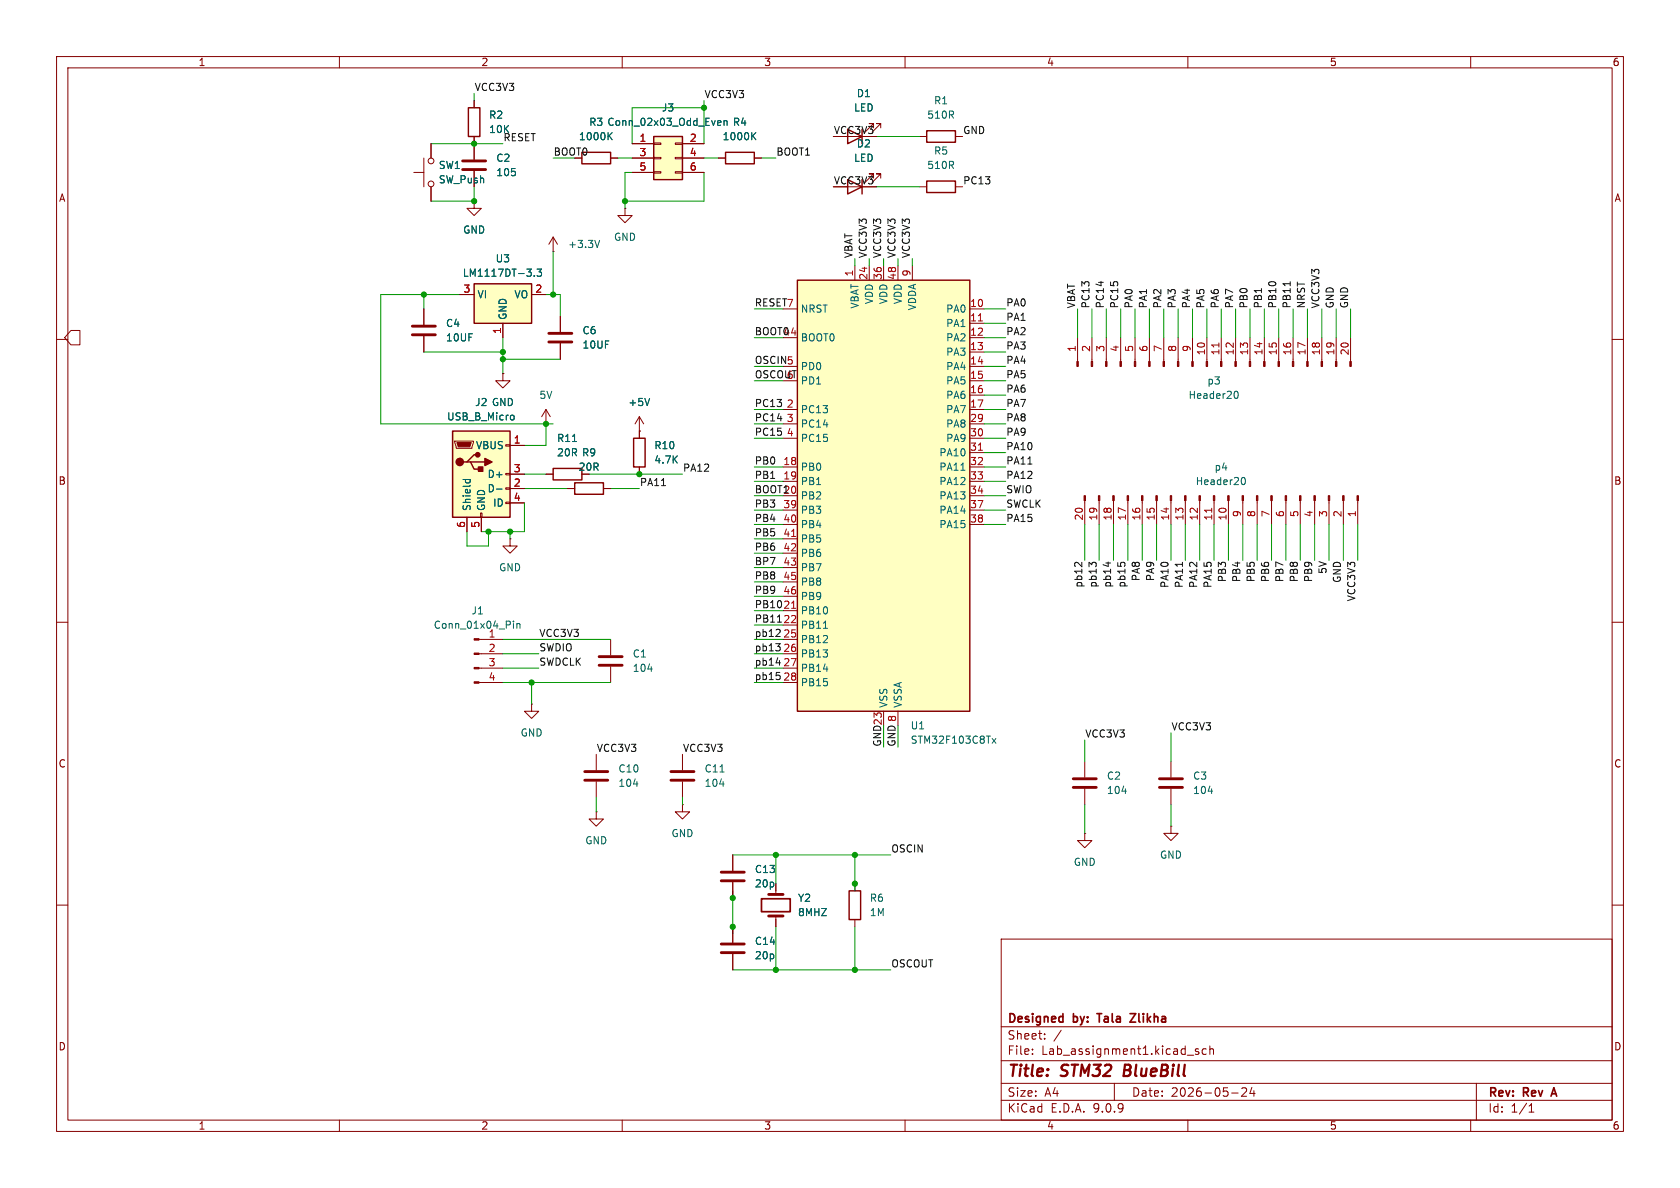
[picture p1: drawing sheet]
<svg xmlns="http://www.w3.org/2000/svg" width="297mm" height="210mm" viewBox="0 0 297 210" stroke-linecap="round" stroke-linejoin="round" font-family="sans-serif">
<g fill="none" stroke="#840000" stroke-width=".18">
<path d="M10 10h277v190h-277zM12 12h273v186h-273zM60 10v2M110 10v2M160 10v2M210 10v2M260 10v2M10 60h2M285 60h2M10 110h2M285 110h2M10 160h2"/>
<path d="M177 166h108v32h-108zM285 160h2M60 198v2M110 198v2M160 198v2M177 194.5h108M177 191.5h108M177 187.5h108M177 181.5h108M182.5 186.3v.1M182.5 185.5v.1M184.7 183.6v.1"/>
<path d="M184.7 182.8v.1M187.6 182.1l-1.3 2M197 191.5v3M210 198v2M211.9 185.5l-.4-.1-.2 .2 .1 .2 .5 .2v.3h-.6M213.2 185.5l-.4-.1-.3 .3v.4l.2 .2h.5M213.9 185.5l.2-.1 .4 .1v.9M213.9 184.9v1.5M217.7 193.2h1.2M219.5 192.4l.6-.1 .2 .1 .1 .3-.9 1.1h.9M221.3 192.2l-.3 1.1h.9M221.7 192.8v1"/>
<path d="M260 198v2M261 191.5v6.5M270.3 196.6h.9M270.3 195.5l.4-.4v1.5"/>
</g>
<path d="M193.9 179.2h.9M199.8 179.2h1l-1 1.5h1M274.3 193.4h.8M274.7 192.3l-.5 1.5" fill="none" stroke="#840000" stroke-width=".3"/>
<path d="M198.9 188.2l-.3 2h.8" fill="none" stroke="#840000" stroke-width=".4"/>
<path d="M80 76.2h10.2v15.2h-10.2z" fill="#ffffc2"/>
<path d="M80 76.2h10.2v15.2h-10.2zM82.5 81.7h.7l.6 1.2h1.3M83.2 81.7h2.5M84.5 80.4h-.7l-1.3 1.3h-.6" fill="none" stroke="#840000" stroke-width=".25"/>
<path d="M80.4 78h3.3v.2l-.3 1h-2.8zM89.4 78.6h.8v.3h-.8zM90.2 78.7h2.5M82.5 91.4v2.6M85 90.7h.2v.7h-.2zM85.1 91.4v2.6M89.4 83.7h.8v.2h-.8zM89.4 86.2h.8v.3h-.8zM89.4 88.8h.8v.2h-.8zM90.2 83.8h2.5M90.2 86.4h2.5M90.2 88.9h2.5" fill="none" stroke="#840000" stroke-width=".18"/>
<path d="M80.8 78.2h2.5l-.2 .8h-2.1z" fill="#840000" stroke="#840000" stroke-width=".18"/>
<g fill="#840000" stroke="#840000" stroke-width=".25">
<path d="M84.6 82.6h.7v.7h-.7z"/>
<path d="M85.7 81l1.3 .7-1.3 .6z"/>
<circle cx="81.3" cy="81.7" r=".63"/>
<circle cx="84.5" cy="80.4" r=".38"/>
</g>
<path d="M90.5 73.4l.3 .1 .1 .1-.1 .5-.3 .1M81.9 84.8h1.2M82.3 84.8v.3M83.1 84.8v.3M87.8 86.5h1" fill="none" stroke="#006464" stroke-width=".18"/>
<path d="M115.6 24.1h5v7.7h-5z" fill="#ffffc2"/>
<path d="M102.9 26.9h5v2.1h-5zM115.6 24.1h5v7.7h-5zM128.3 26.9h5v2.1h-5zM149.9 22.9l2.5 1.2-2.5 1.3zM149.9 31.8l2.5 1.2-2.5 1.3zM152.4 22.9v2.5M152.4 31.8v2.5M112 77.5h2v5.1h-2zM97.8 82.8h5.1v2h-5.1zM101.6 85.3h5.1v2.1h-5.1zM150.1 157.5h2v5.1h-2z" fill="none" stroke="#840000" stroke-width=".25"/>
<g fill="none" stroke="#840000" stroke-width=".18">
<path d="M83.8 25.4v2.8M83.8 30.2v2.8M107.9 27.9h1.3M110.5 36.8v1.3h1.3l-1.3 1.3-1.3-1.3h1.3M110.5 36.8h.1M111.8 25.4h3.8M111.8 27.9h3.8M111.8 30.5h3.8M115.6 25.3h1.2v.2h-1.2zM115.6 27.8h1.2v.3h-1.2zM115.6 30.4h1.2v.2h-1.2zM119.4 25.3h1.2v.2h-1.2z"/>
<path d="M119.4 27.8h1.2v.3h-1.2zM119.4 30.4h1.2v.2h-1.2zM120.6 25.4h3.9M120.6 27.9h3.9M120.6 30.5h3.9M127 27.9h1.3M133.3 27.9h1.3M152.4 24.1h2.5M152.4 33h2.5M154.4 22.6v-.8h-.7h.7l-1.5 1.6M154.4 31.5v-.8h-.7h.7l-1.5 1.6M155.7 22.6v-.8h-.8h.8l-1.5 1.6"/>
<path d="M155.7 31.5v-.8h-.8h.8l-1.5 1.6M99.1 55.9v2.8M190.5 59.7v4.2M193 59.7v4.2M195.6 59.7v4.2M198.1 59.7v4.2M200.7 59.7v4.2M203.2 59.7v4.2M205.7 59.7v4.2M208.3 59.7v4.2M210.8 59.7v4.2M213.4 59.7v4.2"/>
<path d="M215.9 59.7v4.2M218.4 59.7v4.2M221 59.7v4.2M223.5 59.7v4.2M226.1 59.7v4.2M228.6 59.7v4.2M231.1 59.7v4.2M233.7 59.7v4.2M236.2 59.7v4.2M238.8 59.7v4.2M88.9 66v1.3h1.3l-1.3 1.3-1.3-1.3h1.3M88.9 66h.1"/>
<path d="M99.1 60.7v2.8M113 76.2h.1M113 73.7l-.7 1.2M113 73.7l.8 1.2M113 73.7v3.8M90.2 95.3v1.2h1.2l-1.2 1.3-1.3-1.3h1.3M90.2 95.3h.1M96.5 83.8h1.3M100.3 86.4h1.3M106.7 86.4h1.2M113 82.6v1.2M191.8 88.5v4.2"/>
<path d="M194.3 88.5v4.2M196.8 88.5v4.2M199.4 88.5v4.2M201.9 88.5v4.2M204.5 88.5v4.2M207 88.5v4.2M209.5 88.5v4.2M212.1 88.5v4.2M214.6 88.5v4.2M217.2 88.5v4.2M219.7 88.5v4.2M222.2 88.5v4.2"/>
<path d="M224.8 88.5v4.2M227.3 88.5v4.2M229.9 88.5v4.2M232.4 88.5v4.2M234.9 88.5v4.2M237.5 88.5v4.2M240 88.5v4.2M107.9 113v2.8M107.9 117.9v2.8M94 124.5v1.2h1.2l-1.2 1.3-1.3-1.3h1.3M94 124.5h.1M105.4 133.4v2.7"/>
<path d="M105.4 138.2v2.8M191.8 134.6v2.8M191.8 139.4v2.8M105.4 143.5v1.3h1.3l-1.3 1.3-1.3-1.3h1.3M105.4 143.5h.1M129.5 151.1v2.8M129.5 156v2.8M137.2 156.2v1.9M151.1 156.2v1.3M129.5 163.8v2.8M129.5 168.7v2.8M137.2 161.9v1.9"/>
<path d="M151.1 162.6v1.2"/>
</g>
<g fill="none" stroke="#006464" stroke-width=".18">
<path d="M107.7 24l.5 .7M108.2 23.4l-.7 .8M127 21.3l.4 .1 .1 .2-.7 .1M127.4 22.1l-.4 .1M128 21.4l.2-.1 .3 .1v.8M128 21.3v.9M133.1 24l.5 .7M133.6 23.4l-.7 .8M101.2 78h.7M114.8 70.4l-.4 1.3M218.3 69.3l.2-.1a.68 .68 0 0 1 .4 .6 .68 .68 0 0 1-.4 .6l-.2-.1M219.6 84.5l.1-.1a.68 .68 0 0 1 .5 .6 .68 .68 0 0 1-.5 .7l-.1-.2"/>
<path d="M114.5 118.3h.8M112 138.6h.8M198.4 139.9h.7"/>
</g>
<g fill="none" stroke="#840000" stroke-width=".51">
<path d="M81.8 28.4h4.1M81.8 30h4.1M97 58.9h4.1M97 60.5h4.1M105.9 116.1h4.1M105.9 117.6h4.1M103.4 136.4h4M103.4 137.9h4M189.7 137.7h4.1M189.7 139.2h4.1M127.5 154.2h4.1M127.5 155.7h4.1"/>
<path d="M135.9 158.1h2.5M127.5 166.9h4.1M127.5 168.4h4.1M135.9 161.9h2.5"/>
</g>
<g fill="#840000" stroke="#840000" stroke-width=".18">
<path d="M239.9 87.6h.3v.9h-.3z"/>
<path d="M237.4 87.6h.2v.9h-.2z"/>
<path d="M234.8 87.6h.3v.9h-.3z"/>
<path d="M232.3 87.6h.2v.9h-.2z"/>
<path d="M229.7 87.6h.3v.9h-.3z"/>
<path d="M227.2 87.6h.3v.9h-.3z"/>
<path d="M224.7 87.6h.2v.9h-.2z"/>
<path d="M222.1 87.6h.3v.9h-.3z"/>
<path d="M219.6 87.6h.2v.9h-.2z"/>
<path d="M217 87.6h.3v.9h-.3z"/>
<path d="M214.5 87.6h.3v.9h-.3z"/>
<path d="M212 87.6h.2v.9h-.2z"/>
<path d="M209.4 87.6h.3v.9h-.3z"/>
<path d="M206.9 87.6h.2v.9h-.2z"/>
<path d="M204.3 87.6h.3v.9h-.3z"/>
<path d="M201.8 87.6h.3v.9h-.3z"/>
<path d="M199.3 87.6h.2v.9h-.2z"/>
<path d="M196.7 87.6h.3v.9h-.3z"/>
<path d="M194.2 87.6h.2v.9h-.2z"/>
<path d="M191.6 87.6h.3v.9h-.3z"/>
<path d="M190.4 63.9h.2v.9h-.2z"/>
<path d="M192.9 63.9h.3v.9h-.3z"/>
<path d="M195.5 63.9h.2v.9h-.2z"/>
<path d="M198 63.9h.2v.9h-.2z"/>
<path d="M200.5 63.9h.3v.9h-.3z"/>
<path d="M203.1 63.9h.2v.9h-.2z"/>
<path d="M205.6 63.9h.3v.9h-.3z"/>
<path d="M208.2 63.9h.2v.9h-.2z"/>
<path d="M210.7 63.9h.2v.9h-.2z"/>
<path d="M213.2 63.9h.3v.9h-.3z"/>
<path d="M215.8 63.9h.2v.9h-.2z"/>
<path d="M218.3 63.9h.3v.9h-.3z"/>
<path d="M220.9 63.9h.2v.9h-.2z"/>
<path d="M223.4 63.9h.2v.9h-.2z"/>
<path d="M225.9 63.9h.3v.9h-.3z"/>
<path d="M228.5 63.9h.2v.9h-.2z"/>
<path d="M231 63.9h.3v.9h-.3z"/>
<path d="M233.6 63.9h.2v.9h-.2z"/>
<path d="M236.1 63.9h.2v.9h-.2z"/>
<path d="M238.6 63.9h.3v.9h-.3z"/>
</g>
<path d="M215.5 60.6v.8M214.2 89.8v.8" fill="none" stroke="#a90000" stroke-width=".18"/>
<path d="M134.6 158.9h5.1v2.3h-5.1z" fill="none" stroke="#840000" stroke-width=".3"/>
<path d="M83.8 50.2h10.2v7h-10.2z" fill="#ffffc2"/>
<path d="M163.8 23.1h5.1v2h-5.1zM83.8 50.2h10.2v7h-10.2z" fill="none" stroke="#840000" stroke-width=".25"/>
<g fill="none" stroke="#840000" stroke-width=".18">
<path d="M162.6 24.1h1.2M168.9 24.1h1.3M81.3 52.1h2.5M88.9 57.2v2.5M94 52.1h2.5M97.8 44.5h.1M97.8 41.9l-.8 1.3M97.8 41.9l.8 1.3M97.8 41.9v2.6M84.7 113h4.2M84.7 115.6h4.2M84.7 118.1h4.2"/>
<path d="M84.7 120.7h4.2"/>
</g>
<path d="M94.5 48.7v.1M94.9 47.6h.8l-.4 .5 .4 .1v.5l-.2 .1-.6-.1M106 42.5l-.4 1.3M90.8 109.8v.1M90.8 110.2v.9M91.4 110.2v.9M91.4 110.3l.2-.1 .3 .1v.8" fill="none" stroke="#006464" stroke-width=".18"/>
<g fill="#840000" stroke="#840000" stroke-width=".18">
<path d="M83.8 112.9h.9v.3h-.9z"/>
<path d="M83.8 115.4h.9v.3h-.9z"/>
<path d="M83.8 118h.9v.2h-.9z"/>
<path d="M83.8 120.5h.9v.3h-.9z"/>
</g>
<path d="M141 49.5h30.4v76.2h-30.4z" fill="#ffffc2"/>
<path d="M82.8 19.1h2v5h-2zM163.8 32h5.1v2h-5.1zM141 49.5h30.4v76.2h-30.4z" fill="none" stroke="#840000" stroke-width=".25"/>
<g fill="none" stroke="#840000" stroke-width=".18">
<path d="M83.8 17.8v1.3M73.2 30.5h1.7M74.9 27.9v5.1M76.2 25.4v2.5M76.2 33v2.6M83.8 35.6v1.2h1.3l-1.3 1.3-1.3-1.3h1.3M83.8 35.6h.1M83.8 24.1v4.1M83.8 30.2v2.8M107.9 27.9h1.3M111.8 30.5h3.8M111.8 27.9h3.8"/>
<path d="M111.8 25.4h3.8M120.6 30.5h3.9M120.6 27.9h3.9M120.6 25.4h3.9M127 27.9h1.3M133.3 27.9h1.3M152.4 33h2.5M152.4 24.1h2.5M162.6 33h1.2M168.9 33h1.3M12.5 58.4h1.6v2.6h-1.6l-1.1-1.3zM74.9 54.6v2.8"/>
<path d="M74.9 59.4v2.8M81.3 52.1h2.5M88.9 57.2v2.5M94 52.1h2.5M99.1 55.9v2.8M138.4 54.6h2.6M138.4 59.7h2.6M151.1 47v2.5M153.7 47v2.5M156.2 47v2.5M158.7 47v2.5M161.3 47v2.5"/>
<path d="M171.4 54.6h2.6M171.4 59.7h2.6M171.4 57.2h2.6M88.9 66h.1M90.2 78.7h2.5M96.5 74.9h.1M96.5 72.4l-.7 1.3M96.5 72.4l.8 1.3M96.5 72.4v2.5M99.1 60.7v2.8M113 76.2h.1M113 76.2v1.3"/>
<path d="M138.4 64.8h2.6M138.4 72.4h2.6M138.4 74.9h2.6M138.4 77.5h2.6M171.4 64.8h2.6M171.4 72.4h2.6M171.4 74.9h2.6M171.4 77.5h2.6M171.4 62.2h2.6M171.4 67.3h2.6M171.4 69.9h2.6M82.5 91.4v2.6"/>
<path d="M85.1 91.4v2.6M90.2 86.4h2.5M90.2 83.8h2.5M90.2 88.9h2.5M96.5 83.8h1.3M100.3 86.4h1.3M106.7 86.4h1.2M113 82.6v1.2M138.4 82.6h2.6M138.4 85.1h2.6M138.4 87.6h2.6M138.4 90.2h2.6"/>
<path d="M138.4 92.7h2.6M138.4 95.3h2.6M138.4 97.8h2.6M171.4 82.6h2.6M171.4 85.1h2.6M171.4 87.6h2.6M171.4 90.2h2.6M171.4 92.7h2.6M171.4 80h2.6M138.4 100.3h2.6M138.4 102.9h2.6M138.4 105.4h2.6"/>
<path d="M138.4 108h2.6M138.4 110.5h2.6M138.4 113h2.6M138.4 115.6h2.6M138.4 118.1h2.6M120.6 133.4v2.7M120.6 138.2v2.8M138.4 120.7h2.6M156.2 125.7v2.6M158.7 125.7v2.6M207 134.6v2.8M207 139.4v2.8"/>
<path d="M120.6 142.2v1.3h1.3l-1.3 1.3-1.2-1.3h1.2M120.6 142.2h.1M129.5 151.1v2.8M129.5 156v2.8M137.2 156.2v1.3M191.8 147.3v1.3h1.2l-1.2 1.3-1.3-1.3h1.3M191.8 147.3h.1M207 146.1v1.2h1.3l-1.3 1.3-1.3-1.3h1.3M207 146.1h.1M129.5 163.8v2.8M129.5 168.7v2.8M137.2 162.6v1.2"/>
<circle cx="76.2" cy="32.5" r=".51"/>
<circle cx="76.2" cy="28.4" r=".51"/>
</g>
<path d="M173 56.7h.7M173 79.6h.7M139.9 94.8h.8M139.9 107.5h.8" fill="none" stroke="#a90000" stroke-width=".18"/>
<g fill="none" stroke="#006464" stroke-width=".18">
<path d="M107.7 24l.5 .7M108.2 23.4l-.7 .8M127 21.3l.4 .1 .1 .2-.7 .1M127.4 22.1l-.4 .1M128 21.4l.2-.1 .3 .1v.8M128 21.3v.9M133.1 24l.5 .7M133.6 23.4l-.7 .8M94.5 48.7v.1M94.9 47.6h.8l-.4 .5 .4 .1v.5l-.2 .1-.6-.1M90.5 73.4l.3 .1 .1 .1-.1 .5-.3 .1M101.2 78h.7"/>
<path d="M114.8 70.4l-.4 1.3M81.9 84.8h1.2M82.3 84.8v.3M83.1 84.8v.3M87.8 86.5h1M169.9 83.1h.7M145.6 111.1h.7M127.2 138.6h.8M127.3 136.5h.7M175.4 130.5l.7 .9M176.1 130.5l-.7 .9M213.6 139.9h.8"/>
</g>
<path d="M72.9 57.7h4.1M72.9 59.2h4.1M118.6 136.4h4.1M118.6 137.9h4.1M205 137.7h4M205 139.2h4" fill="none" stroke="#840000" stroke-width=".51"/>
<g fill="none" stroke="#0f0f0f" stroke-width=".18">
<path d="M228.1 49.8v.7M116.9 85.8h.8M181.7 82h.7M191.3 99.4v.8l-.8-.7-.3-.1-.2 .1M193 99.8l-.5-.4v.8M193.1 99.5l.2-.1 .4 .1M195.9 99.3v.8M197.6 99.5v.6M198.2 99.5l.1-.1 .5 .1M209 99.4v.7M137.1 113.8h.8l-.4 .5M137.2 117.2h.8"/>
<path d="M137.3 118.9h.6M137.4 110h.8M137.8 119.4l.1 .1M137.8 114.3l.1 .1M137.8 111.3l.1 .1M137.9 114.9l-.1 .1M137.9 111.8l-.8 .7h.8M137.9 120l-.1 .1"/>
</g>
<g fill="none" stroke="#009600" stroke-width=".18">
<path d="M83.8 16.5v1.3M124.5 17.8v7.6M124.5 19.1h-12.7v6.3M76.2 25.4h12.7M83.8 33v2.6h-7.6M97.8 27.9h3.8M109.2 27.9h2.6M111.8 30.5h-1.3v6.3M124.5 30.5v5.1h-14M124.5 27.9h2.5M134.6 27.9h2.6M154.9 24.1h7.7"/>
<path d="M154.9 33h7.7M74.9 52.1v2.5M81.3 52.1h-14v22.8h30.5M88.9 59.7v6.3M96.5 52.1h2.6v3.8M97.8 44.5v7.6M133.3 54.6h5.1M133.3 59.7h5.1M151.1 45.7v1.3M153.7 45.7v1.3M156.2 45.7v1.3M158.7 45.7v1.3"/>
<path d="M161.3 45.7v1.3M174 54.6h3.8M174 59.7h3.8M174 57.2h3.8M190.5 54.6v5.1M193 54.6v5.1M195.6 54.6v5.1M198.1 54.6v5.1M200.7 54.6v5.1M203.2 54.6v5.1M205.7 54.6v5.1M208.3 54.6v5.1"/>
<path d="M210.8 54.6v5.1M213.4 54.6v5.1M215.9 54.6v5.1M218.4 54.6v5.1M221 54.6v5.1M223.5 54.6v5.1M226.1 54.6v5.1M228.6 54.6v5.1M231.1 54.6v5.1M233.7 54.6v5.1M236.2 54.6v5.1M238.8 54.6v5.1"/>
<path d="M74.9 62.2h14M88.9 63.5h10.2M96.5 74.9v3.8h-3.8M133.3 74.9h5.1M133.3 67.3h5.1M133.3 64.8h5.1M133.3 77.5h5.1M133.3 72.4h5.1M174 74.9h3.8M174 69.9h3.8M174 67.3h3.8M174 64.8h3.8"/>
<path d="M174 62.2h3.8M174 77.5h3.8M174 72.4h3.8M82.5 94v2.5h3.9v-2.5M90.2 94v1.3M92.7 83.8h3.8M92.7 86.4h7.6M92.7 88.9v5.1h-7.6M104.1 83.8h16.5M107.9 86.4h5.1M133.3 92.7h5.1M133.3 85.1h5.1"/>
<path d="M133.3 87.6h5.1M133.3 82.6h5.1M133.3 90.2h5.1M133.3 95.3h5.1M133.3 97.8h5.1M174 92.7h3.8M174 85.1h3.8M174 87.6h3.8M174 80h3.8M174 82.6h3.8M174 90.2h3.8M191.8 92.7v6.4"/>
<path d="M194.3 92.7v6.4M196.8 92.7v6.4M199.4 92.7v6.4M201.9 92.7v6.4M204.5 92.7v6.4M207 92.7v6.4M209.5 92.7v6.4M212.1 92.7v6.4M214.6 92.7v6.4M217.2 92.7v6.4M219.7 92.7v6.4M222.2 92.7v6.4"/>
<path d="M224.8 92.7v6.4M227.3 92.7v6.4M229.9 92.7v6.4M232.4 92.7v6.4M234.9 92.7v6.4M237.5 92.7v6.4M240 92.7v6.4M88.9 118.1h6.3M88.9 113h19M88.9 115.6h6.3M133.3 100.3h5.1M133.3 118.1h5.1"/>
<path d="M133.3 102.9h5.1M133.3 105.4h5.1M133.3 108h5.1M133.3 113h5.1M133.3 115.6h5.1M133.3 110.5h5.1M88.9 120.7h19M94 120.7v3.8M133.3 120.7h5.1M156.2 128.3v3.8M158.7 128.3v3.8M191.8 130.8v3.8"/>
<path d="M207 129.5v5.1M105.4 141v2.5M120.6 141v1.2M129.5 151.1h28M129.5 157.5v7.6M137.2 151.1v5.1M151.1 151.1v6.4M191.8 142.2v5.1M207 142.2v3.9M129.5 171.5h28M137.2 163.8v7.7M151.1 163.8v7.7"/>
</g>
<g fill="#009600" stroke="#009600" stroke-width=".18">
<circle cx="96.5" cy="74.9" r=".46"/>
<circle cx="97.8" cy="52.1" r=".46"/>
<circle cx="86.4" cy="94" r=".46"/>
<circle cx="90.2" cy="94" r=".46"/>
<circle cx="88.9" cy="63.5" r=".46"/>
<circle cx="88.9" cy="62.2" r=".46"/>
<circle cx="124.5" cy="19.1" r=".46"/>
<circle cx="110.5" cy="35.6" r=".46"/>
<circle cx="83.8" cy="35.6" r=".46"/>
<circle cx="83.8" cy="25.4" r=".46"/>
<circle cx="74.9" cy="52.1" r=".46"/>
<circle cx="113" cy="83.8" r=".46"/>
<circle cx="94" cy="120.7" r=".46"/>
<circle cx="137.2" cy="171.5" r=".46"/>
<circle cx="151.1" cy="171.5" r=".46"/>
<circle cx="129.5" cy="158.8" r=".46"/>
<circle cx="137.2" cy="151.1" r=".46"/>
<circle cx="151.1" cy="151.1" r=".46"/>
<circle cx="151.1" cy="156.2" r=".46"/>
<circle cx="129.5" cy="163.8" r=".46"/>
</g>
<g font-size="2.8" fill="#840000">
<text x="178" y="190.9">Title:</text>
<text x="187.7" y="190.9">STM32</text>
<text x="199.5" y="190.9">BlueBill</text>
</g>
<g font-size="2.1" fill="#840000">
<text x="178" y="184">Sheet:</text>
<text x="178" y="181.2">Designed</text>
<text x="189.8" y="181.2">by:</text>
<text x="194.8" y="181.2">Tala</text>
<text x="201.2" y="181.2">Zlikha</text>
<text x="178" y="186.7">File:</text>
<text x="184.1" y="186.7">Lab_assignment1.kicad_sch</text>
<text x="178" y="196.9">KiCad</text>
<text x="178" y="194.1">Size:</text>
<text x="184.7" y="194.1">A4</text>
<text x="185.7" y="196.9">E.D.A.</text>
<text x="193.3" y="196.9">9.0.9</text>
<text x="200" y="194.1">Date:</text>
<text x="207" y="194.1">2026-05-24</text>
<text x="263" y="194.3">Rev:</text>
<text x="263" y="196.9">Id:</text>
<text x="267.1" y="196.9">1/1</text>
<text x="269.4" y="194.3">Rev</text>
<text x="275.1" y="194.3">A</text>
</g>
<g font-size="1.8" fill="#840000">
<text x="35" y="11.9">1</text>
<text x="85" y="11.9">2</text>
<text x="135" y="11.9">3</text>
<text x="185" y="11.9">4</text>
<text x="235" y="11.9">5</text>
<text x="285" y="11.9">6</text>
<text x="147.3" y="23.8">VCC3V3</text>
<text x="97.8" y="27.6">BOOT0</text>
<text x="10.3" y="35.9">A</text>
<text x="147.3" y="32.7">VCC3V3</text>
<text x="285.3" y="35.9">A</text>
<text x="102.2" y="83.4">20R</text>
<text x="10.3" y="85.9">B</text>
<text x="285.3" y="85.9">B</text>
<text x="10.3" y="135.9">C</text>
<text x="285.3" y="135.9">C</text>
<text x="10.3" y="185.9">D</text>
<text x="285.3" y="185.9">D</text>
<text x="35" y="199.9">1</text>
<text x="85" y="199.9">2</text>
<text x="135" y="199.9">3</text>
<text x="185" y="199.9">4</text>
<text x="235" y="199.9">5</text>
<text x="285" y="199.9">6</text>
</g>
<g font-size="1.8" fill="#0f0f0f">
<text x="83.8" y="16.2">VCC3V3</text>
<text x="124.5" y="17.4">VCC3V3</text>
<text x="170.2" y="23.8">GND</text>
<text x="88.9" y="25.1">RESET</text>
<text x="137.2" y="27.6">BOOT1</text>
<text x="170.2" y="32.7">PC13</text>
<text x="150.8" y="45.7" transform="rotate(-90 150.8 45.7)">VBAT</text>
<text x="153.3" y="45.7" transform="rotate(-90 153.3 45.7)">VCC3V3</text>
<text x="155.9" y="45.7" transform="rotate(-90 155.9 45.7)">VCC3V3</text>
<text x="158.4" y="45.7" transform="rotate(-90 158.4 45.7)">VCC3V3</text>
<text x="160.9" y="45.7" transform="rotate(-90 160.9 45.7)">VCC3V3</text>
<text x="133.3" y="54.3">RESET7</text>
<text x="133.3" y="59.3">BOOT0</text>
<text x="138.4" y="59.4">44</text>
<text x="177.8" y="59.3">PA2</text>
<text x="177.8" y="56.8">PA1</text>
<text x="177.8" y="54.3">PA0</text>
<text x="190.2" y="54.6" transform="rotate(-90 190.2 54.6)">VBAT</text>
<text x="192.7" y="54.6" transform="rotate(-90 192.7 54.6)">PC13</text>
<text x="195.2" y="54.6" transform="rotate(-90 195.2 54.6)">PC14</text>
<text x="197.8" y="54.6" transform="rotate(-90 197.8 54.6)">PC15</text>
<text x="200.3" y="54.6" transform="rotate(-90 200.3 54.6)">PA0</text>
<text x="202.9" y="54.6" transform="rotate(-90 202.9 54.6)">PA1</text>
<text x="205.4" y="54.6" transform="rotate(-90 205.4 54.6)">PA2</text>
<text x="207.9" y="54.6" transform="rotate(-90 207.9 54.6)">PA3</text>
<text x="210.5" y="54.6" transform="rotate(-90 210.5 54.6)">PA4</text>
<text x="213" y="54.6" transform="rotate(-90 213 54.6)">PA5</text>
<text x="215.6" y="54.6" transform="rotate(-90 215.6 54.6)">PA6</text>
<text x="218.1" y="54.6" transform="rotate(-90 218.1 54.6)">PA7</text>
<text x="220.6" y="54.6" transform="rotate(-90 220.6 54.6)">PB0</text>
<text x="223.2" y="54.6" transform="rotate(-90 223.2 54.6)">PB1</text>
<text x="225.7" y="54.6" transform="rotate(-90 225.7 54.6)">PB10</text>
<text x="228.3" y="54.6" transform="rotate(-90 228.3 54.6)">PB11</text>
<text x="230.8" y="54.6" transform="rotate(-90 230.8 54.6)">NRST</text>
<text x="233.3" y="54.6" transform="rotate(-90 233.3 54.6)">VCC3V3</text>
<text x="235.9" y="54.6" transform="rotate(-90 235.9 54.6)">GND</text>
<text x="238.4" y="54.6" transform="rotate(-90 238.4 54.6)">GND</text>
<text x="133.3" y="64.4">OSCIN5</text>
<text x="177.8" y="64.4">PA4</text>
<text x="177.8" y="61.9">PA3</text>
<text x="133.3" y="67">OSCOUT</text>
<text x="139" y="67.1">6</text>
<text x="177.8" y="67">PA5</text>
<text x="177.8" y="69.5">PA6</text>
<text x="133.3" y="77.1">PC15</text>
<text x="133.3" y="74.6">PC14</text>
<text x="133.3" y="72">PC13</text>
<text x="177.8" y="77.1">PA9</text>
<text x="177.8" y="72">PA7</text>
<text x="177.8" y="74.6">PA8</text>
<text x="120.6" y="83.5">PA12</text>
<text x="133.3" y="82.2">PB0</text>
<text x="177.8" y="82.2">PA11</text>
<text x="177.8" y="79.7">PA10</text>
<text x="113" y="86">PA11</text>
<text x="133.3" y="84.7">PB1</text>
<text x="133.3" y="87.3">BOOT1</text>
<text x="133.3" y="89.8">PB3</text>
<text x="138.4" y="87.4">20</text>
<text x="177.8" y="87.3">SWIO</text>
<text x="177.8" y="89.8">SWCLK</text>
<text x="177.8" y="84.7">PA12</text>
<text x="133.3" y="92.4">PB4</text>
<text x="133.3" y="94.9">PB5</text>
<text x="177.8" y="92.4">PA15</text>
<text x="133.3" y="100">BP7</text>
<text x="133.3" y="97.4">PB6</text>
<text x="234.6" y="101.6" transform="rotate(-90 234.6 101.6)">5V</text>
<text x="133.3" y="102.5">PB8</text>
<text x="133.3" y="105.1">PB9</text>
<text x="133.3" y="107.6">PB10</text>
<text x="138.4" y="107.7">21</text>
<text x="191.4" y="104" transform="rotate(-90 191.4 104)">pb12</text>
<text x="194" y="104" transform="rotate(-90 194 104)">pb13</text>
<text x="196.5" y="104" transform="rotate(-90 196.5 104)">pb14</text>
<text x="199" y="104" transform="rotate(-90 199 104)">pb15</text>
<text x="201.6" y="102.8" transform="rotate(-90 201.6 102.8)">PA8</text>
<text x="204.1" y="102.8" transform="rotate(-90 204.1 102.8)">PA9</text>
<text x="206.7" y="104" transform="rotate(-90 206.7 104)">PA10</text>
<text x="209.2" y="104" transform="rotate(-90 209.2 104)">PA11</text>
<text x="211.7" y="104" transform="rotate(-90 211.7 104)">PA12</text>
<text x="214.3" y="104" transform="rotate(-90 214.3 104)">PA15</text>
<text x="216.8" y="103" transform="rotate(-90 216.8 103)">PB3</text>
<text x="219.4" y="103" transform="rotate(-90 219.4 103)">PB4</text>
<text x="221.9" y="103" transform="rotate(-90 221.9 103)">PB5</text>
<text x="224.4" y="103" transform="rotate(-90 224.4 103)">PB6</text>
<text x="227" y="103" transform="rotate(-90 227 103)">PB7</text>
<text x="229.5" y="103" transform="rotate(-90 229.5 103)">PB8</text>
<text x="232.1" y="103" transform="rotate(-90 232.1 103)">PB9</text>
<text x="237.1" y="103.1" transform="rotate(-90 237.1 103.1)">GND</text>
<text x="239.7" y="106.4" transform="rotate(-90 239.7 106.4)">VCC3V3</text>
<text x="95.2" y="112.7">VCC3V3</text>
<text x="133.3" y="110.1">PB11</text>
<text x="133.3" y="112.7">pb12</text>
<text x="138.4" y="112.8">25</text>
<text x="95.2" y="117.8">SWDCLK</text>
<text x="95.2" y="115.2">SWDIO</text>
<text x="133.3" y="115.2">pb13</text>
<text x="133.3" y="117.8">pb14</text>
<text x="138.4" y="115.3">26</text>
<text x="133.3" y="120.3">pb15</text>
<text x="138.4" y="120.4">28</text>
<text x="191.8" y="130.5">VCC3V3</text>
<text x="207" y="129.2">VCC3V3</text>
<text x="105.4" y="133">VCC3V3</text>
<text x="120.6" y="133">VCC3V3</text>
<text x="155.9" y="132.1" transform="rotate(-90 155.9 132.1)">GND23</text>
<text x="158.4" y="132.1" transform="rotate(-90 158.4 132.1)">GND 8</text>
<text x="157.5" y="150.8">OSCIN</text>
<text x="157.5" y="171.1">OSCOUT</text>
</g>
<g font-size="1.8" fill="#006464">
<text x="151.4" y="17.4">D1</text>
<text x="86.4" y="21.2">R2</text>
<text x="86.4" y="23.7">10K</text>
<text x="104.1" y="22.5">R3 Conn_02x03_Odd_Even</text>
<text x="116.9" y="19.9">J3</text>
<text x="129.5" y="22.5">R4</text>
<text x="150.9" y="19.9">LED</text>
<text x="163.8" y="21.2">510R</text>
<text x="165" y="18.6">R1</text>
<text x="87.6" y="28.8">C2</text>
<text x="102.3" y="25">1000K</text>
<text x="127.7" y="25">1000K</text>
<text x="150.9" y="28.8">LED</text>
<text x="151.4" y="26.3">D2</text>
<text x="165" y="27.5">R5</text>
<text x="77.5" y="30.1">SW1</text>
<text x="77.5" y="32.6">SW_Push</text>
<text x="87.6" y="31.3">105</text>
<text x="163.8" y="30.1">510R</text>
<text x="81.8" y="41.5">GND</text>
<text x="87.5" y="46.6">U3</text>
<text x="100.3" y="44">+3.3V</text>
<text x="108.5" y="42.8">GND</text>
<text x="81.7" y="49.1">LM1117DT-3.3</text>
<text x="84.3" y="52.9">VI</text>
<text x="90.8" y="52.9">VO</text>
<text x="154.5" y="53.9" transform="rotate(-90 154.5 53.9)">VDD</text>
<text x="157.1" y="53.9" transform="rotate(-90 157.1 53.9)">VDD</text>
<text x="159.6" y="53.9" transform="rotate(-90 159.6 53.9)">VDD</text>
<text x="78.7" y="58">C4</text>
<text x="89.8" y="56.6" transform="rotate(-90 89.8 56.6)">GND</text>
<text x="102.9" y="59.3">C6</text>
<text x="141.5" y="55.5">NRST</text>
<text x="152" y="54.7" transform="rotate(-90 152 54.7)">VBAT</text>
<text x="162.2" y="55" transform="rotate(-90 162.2 55)">VDDA</text>
<text x="167.2" y="55.5">PA0</text>
<text x="167.2" y="58">PA1</text>
<text x="78.7" y="60.6">10UF</text>
<text x="102.9" y="61.8">10UF</text>
<text x="141.5" y="60.6">BOOT0</text>
<text x="141.5" y="65.6">PD0</text>
<text x="167.2" y="60.6">PA2</text>
<text x="167.2" y="63.1">PA3</text>
<text x="167.2" y="65.6">PA4</text>
<text x="83.9" y="72">J2 GND</text>
<text x="95.3" y="70.7">5V</text>
<text x="111" y="72">+5V</text>
<text x="141.5" y="68.2">PD1</text>
<text x="167.2" y="68.2">PA5</text>
<text x="167.2" y="70.7">PA6</text>
<text x="210" y="70.7">Header20</text>
<text x="213.3" y="68.2">p3</text>
<text x="78.9" y="74.5">USB_B_Micro</text>
<text x="141.5" y="73.3">PC13</text>
<text x="141.5" y="75.8">PC14</text>
<text x="167.2" y="73.3">PA7</text>
<text x="167.2" y="75.8">PA8</text>
<text x="84.1" y="79.6">VBUS</text>
<text x="98.4" y="78.3">R11</text>
<text x="98.4" y="80.9">20R R9</text>
<text x="115.6" y="79.6">R10</text>
<text x="115.6" y="82.1">4.7K</text>
<text x="141.5" y="78.3">PC15</text>
<text x="141.5" y="83.4">PB0</text>
<text x="166" y="80.9">PA10</text>
<text x="166" y="83.4">PA11</text>
<text x="167.2" y="78.3">PA9</text>
<text x="214.6" y="83.4">p4</text>
<text x="86.1" y="84.7">D+</text>
<text x="86.1" y="87.2">D-</text>
<text x="87.1" y="89.8">ID</text>
<text x="141.5" y="86">PB1</text>
<text x="141.5" y="88.5">PB2</text>
<text x="166" y="86">PA12</text>
<text x="166" y="88.5">PA13</text>
<text x="211.3" y="86">Header20</text>
<text x="83.4" y="90.4" transform="rotate(-90 83.4 90.4)">Shield</text>
<text x="86" y="90.4" transform="rotate(-90 86 90.4)">GND</text>
<text x="141.5" y="91">PB3</text>
<text x="141.5" y="93.6">PB4</text>
<text x="166" y="91">PA14</text>
<text x="166" y="93.6">PA15</text>
<text x="88.1" y="101.2">GND</text>
<text x="141.5" y="96.1">PB5</text>
<text x="141.5" y="98.7">PB6</text>
<text x="141.5" y="101.2">PB7</text>
<text x="141.5" y="103.7">PB8</text>
<text x="141.5" y="106.3">PB9</text>
<text x="76.6" y="111.4">Conn_01x04_Pin</text>
<text x="83.3" y="108.8">J1</text>
<text x="86.3" y="112.8">1</text>
<text x="141.5" y="108.8">PB10</text>
<text x="141.5" y="111.4">PB11</text>
<text x="141.5" y="113.9">PB12</text>
<text x="111.8" y="116.4">C1</text>
<text x="111.8" y="119">104</text>
<text x="141.5" y="116.4">PB13</text>
<text x="141.5" y="119">PB14</text>
<text x="141.5" y="121.5">PB15</text>
<text x="157.1" y="125.2" transform="rotate(-90 157.1 125.2)">VSS</text>
<text x="159.6" y="125.2" transform="rotate(-90 159.6 125.2)">VSSA</text>
<text x="91.9" y="130.4">GND</text>
<text x="160.9" y="129.1">U1</text>
<text x="160.9" y="131.7">STM32F103C8Tx</text>
<text x="109.2" y="136.8">C10</text>
<text x="124.5" y="136.8">C11</text>
<text x="109.2" y="139.3">104</text>
<text x="124.5" y="139.3">104</text>
<text x="195.6" y="138">C2</text>
<text x="195.6" y="140.6">104</text>
<text x="210.8" y="138">C3</text>
<text x="210.8" y="140.6">104</text>
<text x="103.4" y="149.5">GND</text>
<text x="118.6" y="148.2">GND</text>
<text x="133.4" y="154.5">C13</text>
<text x="189.7" y="153.3">GND</text>
<text x="205" y="152">GND</text>
<text x="133.4" y="157.1">20p</text>
<text x="141" y="159.6">Y2</text>
<text x="153.7" y="159.6">R6</text>
<text x="133.4" y="167.2">C14</text>
<text x="141" y="162.2">8MHZ</text>
<text x="153.7" y="162.2">1M</text>
<text x="133.4" y="169.8">20p</text>
</g>
<g font-size="1.8" fill="#a90000">
<text x="113" y="25.1">1</text>
<text x="113" y="27.7">3</text>
<text x="121.8" y="25.1">2</text>
<text x="121.8" y="27.7">4</text>
<text x="113" y="30.2">5</text>
<text x="121.8" y="30.2">6</text>
<text x="81.8" y="51.8">3</text>
<text x="94.5" y="51.8">2</text>
<text x="150.9" y="49" transform="rotate(-90 150.9 49)">1</text>
<text x="153.4" y="49.6" transform="rotate(-90 153.4 49.6)">24</text>
<text x="156" y="49.6" transform="rotate(-90 156 49.6)">36</text>
<text x="158.5" y="49.6" transform="rotate(-90 158.5 49.6)">48</text>
<text x="161" y="49" transform="rotate(-90 161 49)">9</text>
<text x="88.6" y="59.1" transform="rotate(-90 88.6 59.1)">1</text>
<text x="171.4" y="54.4">10</text>
<text x="171.4" y="56.9">11</text>
<text x="171.4" y="59.4">12</text>
<text x="171.4" y="62">13</text>
<text x="171.4" y="64.5">14</text>
<text x="190.2" y="62.3" transform="rotate(-90 190.2 62.3)">1</text>
<text x="192.8" y="62.3" transform="rotate(-90 192.8 62.3)">2</text>
<text x="195.3" y="62.3" transform="rotate(-90 195.3 62.3)">3</text>
<text x="197.9" y="62.3" transform="rotate(-90 197.9 62.3)">4</text>
<text x="200.4" y="62.3" transform="rotate(-90 200.4 62.3)">5</text>
<text x="202.9" y="62.3" transform="rotate(-90 202.9 62.3)">6</text>
<text x="205.5" y="62.3" transform="rotate(-90 205.5 62.3)">7</text>
<text x="208" y="62.3" transform="rotate(-90 208 62.3)">8</text>
<text x="210.6" y="62.3" transform="rotate(-90 210.6 62.3)">9</text>
<text x="213.1" y="62.9" transform="rotate(-90 213.1 62.9)">10</text>
<text x="215.6" y="62.9" transform="rotate(-90 215.6 62.9)">11</text>
<text x="218.2" y="62.9" transform="rotate(-90 218.2 62.9)">12</text>
<text x="220.7" y="62.9" transform="rotate(-90 220.7 62.9)">13</text>
<text x="223.3" y="62.9" transform="rotate(-90 223.3 62.9)">14</text>
<text x="225.8" y="62.9" transform="rotate(-90 225.8 62.9)">15</text>
<text x="228.3" y="62.9" transform="rotate(-90 228.3 62.9)">16</text>
<text x="230.9" y="62.9" transform="rotate(-90 230.9 62.9)">17</text>
<text x="233.4" y="62.9" transform="rotate(-90 233.4 62.9)">18</text>
<text x="236" y="62.9" transform="rotate(-90 236 62.9)">19</text>
<text x="238.5" y="62.9" transform="rotate(-90 238.5 62.9)">20</text>
<text x="171.4" y="67.1">15</text>
<text x="171.4" y="69.6">16</text>
<text x="139" y="72.1">2</text>
<text x="139" y="74.7">3</text>
<text x="139" y="77.2">4</text>
<text x="171.4" y="72.1">17</text>
<text x="171.4" y="74.7">29</text>
<text x="171.4" y="77.2">30</text>
<text x="90.7" y="78.5">1</text>
<text x="90.7" y="83.6">3</text>
<text x="138.4" y="82.3">18</text>
<text x="171.4" y="79.8">31</text>
<text x="171.4" y="82.3">32</text>
<text x="90.7" y="86.1">2</text>
<text x="90.7" y="88.6">4</text>
<text x="138.4" y="84.8">19</text>
<text x="138.4" y="89.9">39</text>
<text x="171.4" y="84.8">33</text>
<text x="171.4" y="87.4">34</text>
<text x="171.4" y="89.9">37</text>
<text x="82.3" y="93.4" transform="rotate(-90 82.3 93.4)">6</text>
<text x="84.8" y="93.4" transform="rotate(-90 84.8 93.4)">5</text>
<text x="138.4" y="92.5">40</text>
<text x="138.4" y="95">41</text>
<text x="171.4" y="92.5">38</text>
<text x="191.5" y="92.1" transform="rotate(-90 191.5 92.1)">20</text>
<text x="194.1" y="92.1" transform="rotate(-90 194.1 92.1)">19</text>
<text x="196.6" y="92.1" transform="rotate(-90 196.6 92.1)">18</text>
<text x="199.1" y="92.1" transform="rotate(-90 199.1 92.1)">17</text>
<text x="201.7" y="92.1" transform="rotate(-90 201.7 92.1)">16</text>
<text x="204.2" y="92.1" transform="rotate(-90 204.2 92.1)">15</text>
<text x="206.8" y="92.1" transform="rotate(-90 206.8 92.1)">14</text>
<text x="209.3" y="92.1" transform="rotate(-90 209.3 92.1)">13</text>
<text x="211.8" y="92.1" transform="rotate(-90 211.8 92.1)">12</text>
<text x="214.4" y="92.1" transform="rotate(-90 214.4 92.1)">11</text>
<text x="216.9" y="92.1" transform="rotate(-90 216.9 92.1)">10</text>
<text x="219.5" y="91.5" transform="rotate(-90 219.5 91.5)">9</text>
<text x="222" y="91.5" transform="rotate(-90 222 91.5)">8</text>
<text x="224.5" y="91.5" transform="rotate(-90 224.5 91.5)">7</text>
<text x="227.1" y="91.5" transform="rotate(-90 227.1 91.5)">6</text>
<text x="229.6" y="91.5" transform="rotate(-90 229.6 91.5)">5</text>
<text x="232.2" y="91.5" transform="rotate(-90 232.2 91.5)">4</text>
<text x="234.7" y="91.5" transform="rotate(-90 234.7 91.5)">3</text>
<text x="237.2" y="91.5" transform="rotate(-90 237.2 91.5)">2</text>
<text x="239.8" y="91.5" transform="rotate(-90 239.8 91.5)">1</text>
<text x="138.4" y="97.5">42</text>
<text x="138.4" y="100.1">43</text>
<text x="138.4" y="102.6">45</text>
<text x="138.4" y="105.2">46</text>
<text x="138.4" y="110.2">22</text>
<text x="86.3" y="115.3">2</text>
<text x="86.3" y="117.9">3</text>
<text x="138.4" y="117.9">27</text>
<text x="86.3" y="120.4">4</text>
</g>
</svg>
